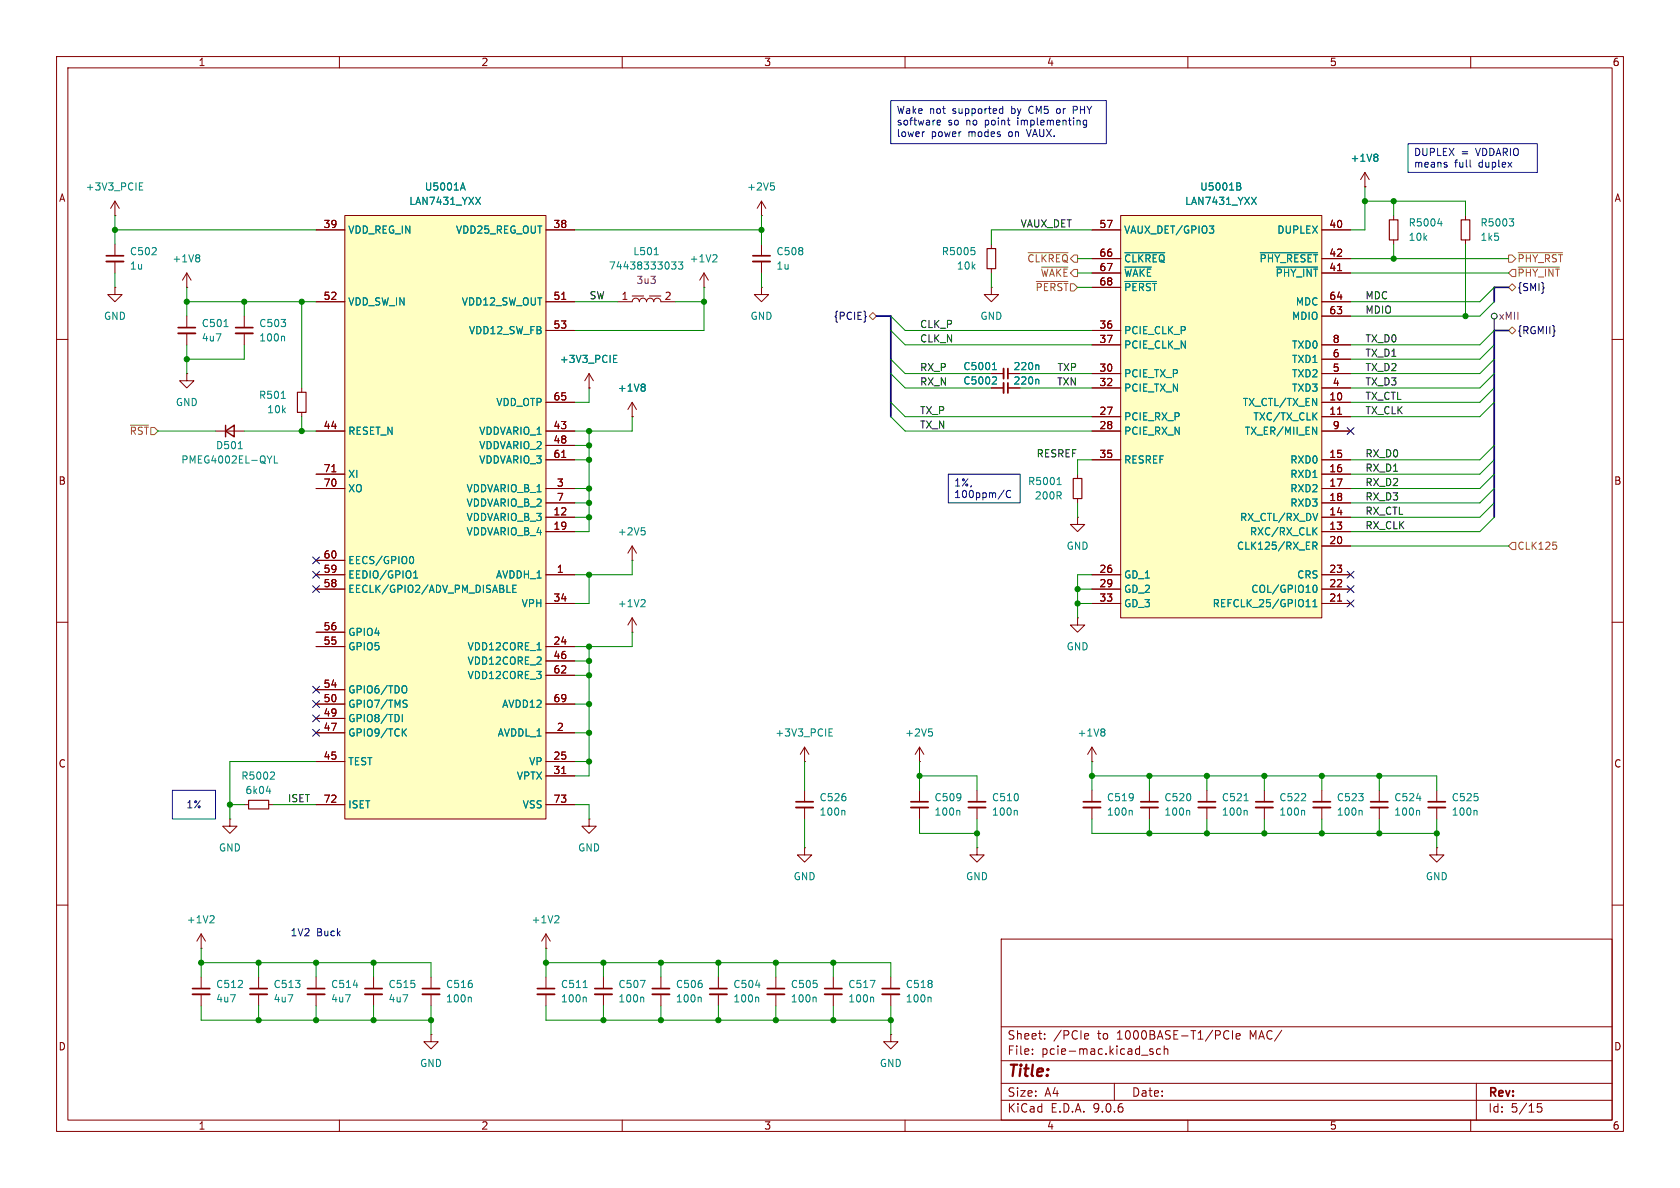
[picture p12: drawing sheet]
<svg xmlns="http://www.w3.org/2000/svg" width="297mm" height="210mm" viewBox="0 0 297 210" stroke-linecap="round" stroke-linejoin="round" font-family="sans-serif">
<path d="M0 0h297v210h-297z" fill="#fff" stroke="#fff" stroke-width=".18"/>
<g fill="none" stroke="#840000" stroke-width=".18">
<path d="M10 10h277v190h-277zM12 12h273v186h-273zM60 10v2M110 10v2M160 10v2M210 10v2M260 10v2M20.3 43.2v2M20.3 46.2v2.1M33 50.8h.1M33 48.3l-.7 1.2M33 48.3l.8 1.2"/>
<path d="M33 48.3v2.5M10 60h2M285 60h2M190.5 91.4v1.3h1.3l-1.3 1.3-1.3-1.3h1.3M190.5 91.4h.1M10 110h2M285 110h2M142.2 134.6h.1M142.2 132.1l-.7 1.3M142.2 132.1l.8 1.3M142.2 132.1v2.5M162.6 134.6h.1"/>
<path d="M162.6 132.1v2.5M162.6 139.7v2M162.6 132.1l-.8 1.3M162.6 132.1l.7 1.3M162.6 142.7v2.1M172.7 149.9v1.2h1.3l-1.3 1.3-1.3-1.3h1.3M172.7 149.9h.1M10 160h2M35.6 167.6h.1M35.6 165.1l-.8 1.3M35.6 165.1l.7 1.3M35.6 165.1v2.5"/>
<path d="M76.2 172.7v2.1M76.2 175.8v2M96.5 172.7v2.1M96.5 175.8v2M106.7 172.7v2.1M106.7 175.8v2M147.3 172.7v2.1M147.3 175.8v2M177 166h108v32h-108zM285 160h2M60 198v2M110 198v2"/>
<path d="M160 198v2M177 194.5h108M177 191.5h108M177 187.5h108M177 181.5h108M182.5 186.3v.1M182.5 185.5v.1M184.7 183.6v.1M184.7 182.8v.1M192 182.7l.4 .1 .1 .3-.8 .1M192.4 183.6l-.4 .1M197 191.5v3"/>
<path d="M203.8 185.5l-.3-.1-.3 .2 .1 .2 .5 .2v.3h-.6M205.2 185.5l-.5-.1-.2 .3v.4l.1 .2h.6M205.8 185.5l.2-.1 .4 .1 .1 .9M205.8 184.9v1.5M210 198v2M216.8 182.2l.4 .1M217.2 183.6l-.4 .1M217.9 182.2v1.5M218.5 183.2l.7-.1v-.3l-.5-.1-.2 .2 .1 .7h.6M260 198v2M261 191.5v6.5M272.5 195.1h-.7l-.1 .7 .3-.1h.5l.1 .3-.1 .5-.2 .1-.6-.1"/>
</g>
<path d="M18.8 45.2h3M161 141.7h3.1M74.7 174.8h3M95 174.8h3M105.2 174.8h3M145.8 174.8h3" fill="none" stroke="#840000" stroke-width=".3"/>
<path d="M18.8 46.2h3M161 142.7h3.1M74.7 175.8h3M95 175.8h3M105.2 175.8h3M145.8 175.8h3" fill="none" stroke="#840000" stroke-width=".33"/>
<g fill="none" stroke="#008484" stroke-width=".18">
<path d="M35.1 45l.2 .3-.2 .3 .2 .2v.3l-.2 .2M146.6 129.5h.4M146.6 130.1h.6M146.6 128.8h.6M164.2 128.8h.6M164.6 129.3l.3 .3v.3l-.3 .2M169.5 143.2l.2 .2v.7M37.6 161.9l.3 .2-.1 .3-.7 .7h.8M83.1 176.3l.2 .2v.6M103.1 174.6h.7M103.5 176.3l.1 .2v.6M113.2 173.3h.8l-.5 1.3"/>
<path d="M113.6 176.3l.2 .2v.6M153.8 173.3h.9l-.6 1.3M154.3 176.3l.1 .2v.6"/>
</g>
<path d="M61 38.1h35.5v106.7h-35.5z" fill="#ffffc2"/>
<g fill="none" stroke="#840000" stroke-width=".18">
<path d="M61 38.1h35.5v106.7h-35.5zM241.3 33h.1M241.3 30.5l-.8 1.3M241.3 30.5l.8 1.3M241.3 30.5v2.5M55.9 40.6h5.1M55.9 53.3h5.1M96.5 40.6h5.1M96.5 53.3h5.1M96.5 58.4h5.1M99.3 52.9h.7M109.2 53.3h2.6a.64 .64 0 0 1 .6-.6 .64 .64 0 0 1 .6 .6 .64 .64 0 0 1 .7-.6 .64 .64 0 0 1 .6 .6 .64 .64 0 0 1 .6-.6 .64 .64 0 0 1 .7 .6 .64 .64 0 0 1 .6-.6 .64 .64 0 0 1 .6 .6h2.6"/>
<path d="M111.8 52.3h2M114.8 52.3h2M124.5 50.8h.1M124.5 48.3l-.8 1.2M124.5 48.3l.7 1.2M124.5 48.3v2.5M134.6 50.8v1.3h1.3l-1.3 1.2-1.3-1.2h1.3M134.6 50.8h.1M134.6 43.2v2M134.6 46.2v2.1M175.3 43.2v.7M175.3 47.5v.8"/>
<path d="M55.9 76.2h5.1M96.5 76.2h5.1M96.5 71.1h5.1M96.5 78.7h5.1M55.9 83.8h5.1M55.9 86.4h5.1M55.9 99.1h5.1M58.7 83.4h.7M96.5 86.4h5.1M96.5 81.3h5.1M96.5 88.9h5.1M96.5 91.4h5.1"/>
<path d="M96.5 94h5.1M99.3 80.9h.7M111.8 99.1h.1M111.8 96.5l-.8 1.3M111.8 96.5l.7 1.3M111.8 96.5v2.6M190.5 83.8v.8M190.5 88.1v.8M55.9 101.6h5.1M55.9 104.1h5.1M55.9 111.8h5.1M55.9 114.3h5.1"/>
<path d="M96.5 101.6h5.1M96.5 114.3h5.1M96.5 106.7h5.1M96.5 116.8h5.1M96.5 119.4h5.1M111.8 111.8h.1M111.8 109.2v2.6M111.8 109.2l-.8 1.3M111.8 109.2l.7 1.3M190.5 109.2v1.3h1.3l-1.3 1.3-1.3-1.3h1.3M190.5 109.2h.1M55.9 121.9h5.1"/>
<path d="M55.9 124.5h5.1M55.9 127h5.1M55.9 129.5h5.1M55.9 134.6h5.1M96.5 124.5h5.1M96.5 129.5h5.1M96.5 134.6h5.1M96.5 137.2h5.1M99.3 136.7h.7M172.7 139.7v2M193 139.7v2M40.6 144.8v1.3h-1.2l1.2 1.2 1.3-1.2h-1.3"/>
<path d="M40.6 144.8h.1M55.9 142.2h5.1M96.5 142.2h5.1M104.1 144.8v1.3h-1.2l1.2 1.2 1.3-1.2h-1.3M104.1 144.8h.1M142.2 149.9v1.2h1.3l-1.3 1.3-1.2-1.3h1.2M142.2 149.9h.1M172.7 142.7v2.1M193 142.7v2.1M35.6 172.7v2.1M35.6 175.8v2M45.7 172.7v2.1"/>
<path d="M45.7 175.8v2M55.9 172.7v2.1M55.9 175.8v2M96.5 167.6h.1M96.5 165.1l-.7 1.3M96.5 165.1l.8 1.3M96.5 165.1v2.5M116.8 172.7v2.1M116.8 175.8v2M127 172.7v2.1M127 175.8v2M76.2 182.9v1.3h1.3l-1.3 1.2-1.3-1.2h1.3"/>
<path d="M76.2 182.9h.1"/>
</g>
<g fill="none" stroke="#008484" stroke-width=".18">
<path d="M81.5 33.2h.6M81.8 32.3l.4 1.3M84.1 34.9l.8 1.2M84.9 34.9l-.8 1.2M243.4 27.2l.2 .3-.2 .3 .2 .2v.3l-.2 .2M115.7 45h.7M118.7 46.3h.8l-.4 .5 .3 .1 .1 .4-.2 .3h-.4M119.9 46.3h.8l-.4 .5 .3 .1v.5l-.1 .2-.6-.2M126.5 45l.3 .3-.1 .3-.7 .7h.8M171.7 43.8h.6M172.1 44.2l.3 .3v.3l-.3 .2M72.7 98.4a.68 .68 0 0 1 .4 .6 .68 .68 0 0 1-.4 .6"/>
<path d="M113.4 93.3h.6M113.8 93.8l.3 .2v.3l-.3 .3M186.9 85.7h.7M187 84.7l.2-.3v1.3M73.1 102.2h.7M73.1 101.3l.4-.4v1.3M89.6 104.7h.6M90.7 104.1h.4M91.3 103.4h-.6v1.3h.6M94.9 114.9h.8M113.8 106l.3 .2-.1 .3-.7 .8h.8M71.1 126.3v1.3"/>
<path d="M71.3 129.4l.5 .7M71.5 124.4l.3 .1 .2 .3-.3 .2h-.3M71.5 123.8h.5M71.6 121.2l.1 .1a.81 .81 0 0 1-.1 1.2M71.8 128.8l-.7 .8M179.7 143.2l.1 .2v.7M200 143.2l.2 .2v.7M62.5 174.2h.7M98.6 161.9l.2 .2v.3l-.8 .7h.8M123.8 176.3l.2 .2v.6M133.6 174.2h.8M133.9 176.3l.2 .2v.6"/>
</g>
<path d="M133.1 45.2h3M171.2 141.7h3M191.5 141.7h3.1M34 174.8h3.1M44.2 174.8h3M54.4 174.8h3M115.3 174.8h3.1M125.5 174.8h3" fill="none" stroke="#840000" stroke-width=".3"/>
<path d="M133.1 46.2h3M171.2 142.7h3M191.5 142.7h3.1M34 175.8h3.1M44.2 175.8h3M54.4 175.8h3M115.3 175.8h3.1M125.5 175.8h3" fill="none" stroke="#840000" stroke-width=".33"/>
<path d="M174.5 43.9h1.5v3.6h-1.5zM189.7 84.6h1.6v3.5h-1.6z" fill="none" stroke="#840000" stroke-width=".2"/>
<path d="M198.1 38.1h35.6v71.1h-35.6z" fill="#ffffc2"/>
<g fill="none" stroke="#840000" stroke-width=".18">
<path d="M20.3 38.1h.1M20.3 35.6l-.7 1.2M20.3 35.6l.8 1.2M20.3 35.6v2.5M134.6 38.1h.1M134.6 35.6l-.7 1.2M134.6 35.6l.8 1.2M134.6 35.6v2.5M198.1 38.1h35.6v71.1h-35.6zM241.3 33h.1M246.4 38.1v.8M259.1 38.1v.8"/>
<path d="M20.3 50.8v1.3h-1.3l1.3 1.2 1.3-1.2h-1.3M20.3 50.8h.1M33 55.9v2M33 58.9v2.1M43.2 55.9v2M43.2 58.9v2.1M55.9 40.6h5.1M55.9 53.3h5.1M96.5 40.6h5.1M96.5 58.4h5.1M96.5 53.3h5.1M99.3 52.9h.7"/>
<path d="M175.3 50.8v1.3h1.2l-1.2 1.2-1.3-1.2h1.3M175.3 50.8h.1M193 40.6h5.1M193 45.7h5.1M193 48.3h5.1M193 50.8h5.1M193 58.4h5.1M233.7 40.6h5.1M233.7 45.7h5.1M233.7 48.3h5.1M233.7 53.3h5.1M233.7 55.9h5.1"/>
<path d="M236.5 47.8h.7M246.4 42.4v.8M259.1 42.4v.8M33 66v1.3h-1.3l1.3 1.3 1.3-1.3h-1.3M33 66h.1M38.1 76.2h5.1M53.3 68.6v.7M53.3 72.9v.8M55.9 76.2h5.1M96.5 76.2h5.1M96.5 71.1h5.1M96.5 78.7h5.1"/>
<path d="M104.1 68.6h.1M104.1 66l-.7 1.3M104.1 66l.8 1.3M104.1 66v2.6M111.8 73.7h.1M111.8 71.1l-.8 1.3M111.8 71.1l.7 1.3M111.8 71.1v2.6M175.3 66h2.1M175.3 68.6h2.1M178.2 66h2.1M178.2 68.6h2.1"/>
<path d="M193 61h5.1M193 66h5.1M193 68.6h5.1M193 73.7h5.1M193 76.2h5.1M233.7 61h5.1M233.7 66h5.1M233.7 68.6h5.1M233.7 73.7h5.1M233.7 76.2h5.1M233.7 63.5h5.1M233.7 71.1h5.1"/>
<path d="M236.5 73.2h.7M55.9 83.8h5.1M55.9 86.4h5.1M55.9 99.1h5.1M58.7 83.4h.7M96.5 81.3h5.1M96.5 86.4h5.1M96.5 88.9h5.1M96.5 91.4h5.1M96.5 94h5.1M99.3 80.9h.7M193 81.3h5.1"/>
<path d="M233.7 81.3h5.1M233.7 83.8h5.1M233.7 86.4h5.1M233.7 88.9h5.1M233.7 91.4h5.1M233.7 94h5.1M233.7 96.5h5.1M55.9 101.6h5.1M55.9 104.1h5.1M55.9 111.8h5.1M55.9 114.3h5.1M96.5 101.6h5.1"/>
<path d="M96.5 106.7h5.1M96.5 114.3h5.1M96.5 116.8h5.1M96.5 119.4h5.1M193 101.6h5.1M193 104.1h5.1M193 106.7h5.1M233.7 101.6h5.1M233.7 104.1h5.1M233.7 106.7h5.1M236.5 106.3h.7M55.9 121.9h5.1"/>
<path d="M55.9 124.5h5.1M55.9 127h5.1M55.9 129.5h5.1M55.9 134.6h5.1M96.5 124.5h5.1M96.5 129.5h5.1M96.5 134.6h5.1M96.5 137.2h5.1M99.3 136.7h.7M142.2 139.7v2M193 134.6h.1M193 132.1l-.7 1.3"/>
<path d="M193 132.1l.8 1.3M193 132.1v2.5M203.2 139.7v2M213.4 139.7v2M223.5 139.7v2M233.7 139.7v2M243.8 139.7v2M254 139.7v2M43.2 142.2h.7M47.5 142.2h.8M55.9 142.2h5.1M96.5 142.2h5.1"/>
<path d="M142.2 142.7v2.1M203.2 142.7v2.1M213.4 142.7v2.1M223.5 142.7v2.1M233.7 142.7v2.1M243.8 142.7v2.1M254 149.9v1.2h1.3l-1.3 1.3-1.3-1.3h1.3M254 149.9h.1M254 142.7v2.1M66 172.7v2.1M66 175.8v2M137.2 172.7v2.1"/>
<path d="M137.2 175.8v2M157.5 172.7v2.1M157.5 175.8v2M157.5 182.9v1.3h1.2l-1.2 1.2-1.3-1.2h1.3M157.5 182.9h.1"/>
</g>
<g fill="none" stroke="#008484" stroke-width=".18">
<path d="M24.6 33.6h.6M24.6 32.3h.6M24.6 32.9h.5M81.5 33.2h.6M81.8 32.3l.4 1.3M84.1 34.9l.8 1.2M84.9 34.9l-.8 1.2M136.3 32.3h.6M136.7 32.8l.2 .3v.3l-.2 .2M213.8 39.9h.8l-.5 .5M218.7 32.3l.6 .2v.2l-.2 .2M218.7 32.9h.4"/>
<path d="M219.1 32.9l.3 .3-.1 .3-.6 .1M221.3 34.9l.8 1.2M222.1 34.9l-.8 1.2M243.4 27.2l.2 .3-.2 .3 .2 .2v.3l-.2 .2M254.2 39.5h.8M254.8 39.1v.8M266.8 38.7h.8l-.4 .5M267.4 39.2l.2 .2v.3l-.2 .2M39.6 57.7h.7M50.1 59.4l.2 .2v.7M198.9 44.7h7M198.9 47.2h4.7"/>
<path d="M198.9 49.8h5.6M214.3 40.4l.3 .3v.3l-.3 .2M222.8 44.7h10.1M225.6 47.2h7.3M42.1 79.3h.7M49.7 70.4h.7M108.5 63.4h.4M108.5 64.1h.6M108.5 62.8h.6M113.8 67.9l.3 .2-.3 .3 .3 .3v.2l-.3 .3M175.5 65.3h.7M175.6 64.4l.2-.3v1.2"/>
<path d="M175.9 66.6l.3 .3-.1 .3-.7 .7h.8M183.5 64.5l.2 .2v.6M183.5 67l.2 .2v.7M232 75.5l.8 1.3v-1.3M232.3 73.5l.5 .7M232.8 73l-.7 .7M48.1 80.6l-.4 .7M48.5 80.6v1.3h.6M72.7 98.4a.68 .68 0 0 1 .4 .6 .68 .68 0 0 1-.4 .6M232.1 96.5l.6-.1 .1-.1v-.3l-.7-.2v1.3M232.3 93.8l.5 .8M232.4 96.5l.4 .6"/>
<path d="M232.8 93.3l-.7 .7M233 90.7l-.5 1.3M73.1 102.2h.7M73.1 101.3l.4-.4v1.3M89.6 104.7h.6M90.7 104.1h.4M91.3 103.4h-.6v1.3h.6M94.9 114.9h.8M230.9 107.3h.7M232.1 107.3h.7M232.1 106.4l.4-.4v1.3M232.2 103.7l.2-.3a.68 .68 0 0 1 .4 .7 .68 .68 0 0 1-.4 .6l-.2-.2"/>
<path d="M47.1 139.9h.8M48.3 136.5l.2 .2v.3l-.8 .7h.8M71.1 126.3v1.3M71.3 129.4l.5 .7M71.5 124.4l.3 .1 .2 .3-.3 .2h-.3M71.5 123.8h.5M71.6 121.2l.1 .1a.81 .81 0 0 1-.1 1.2M71.8 128.8l-.7 .8M195.1 128.8l.2 .3-.2 .3 .2 .2v.3l-.2 .2M149.2 143.2l.2 .2v.7M210.1 143.2l.2 .2v.7M219.9 141.6h.8"/>
<path d="M220.3 143.2l.2 .2v.7M230.5 143.2l.1 .2v.7M240.6 143.2l.2 .2v.7M250.4 141.1h.8M250.8 143.2l.2 .2v.7M260.9 143.2l.2 .2v.7M144.1 176.3l.2 .2v.6M164.4 176.3l.2 .2v.6"/>
</g>
<path d="M245.6 38.9h1.5v3.5h-1.5zM258.3 38.9h1.5v3.5h-1.5zM52.6 69.3h1.5v3.6h-1.5zM43.9 141.5h3.6v1.5h-3.6z" fill="none" stroke="#840000" stroke-width=".2"/>
<g fill="none" stroke="#840000" stroke-width=".3">
<path d="M31.5 57.9h3M41.7 57.9h3M178.2 65.2v1.7M178.2 67.7v1.8M140.7 141.7h3.1M201.7 141.7h3M211.8 141.7h3.1M222 141.7h3M232.2 141.7h3M242.3 141.7h3.1M252.5 141.7h3M64.5 174.8h3.1"/>
<path d="M135.6 174.8h3.1M156 174.8h3"/>
</g>
<g fill="none" stroke="#840000" stroke-width=".33">
<path d="M31.5 58.9h3M41.7 58.9h3M177.4 65.2v1.7M177.4 67.7v1.8M140.7 142.7h3.1M201.7 142.7h3M211.8 142.7h3.1M222 142.7h3M232.2 142.7h3M242.3 142.7h3.1M252.5 142.7h3M64.5 175.8h3.1"/>
<path d="M135.6 175.8h3.1M156 175.8h3"/>
</g>
<path d="M39.9 76.2l1.5-1v2zM39.9 75.2v2" fill="none" stroke="#840000" stroke-width=".25"/>
<g fill="none" stroke="#000" stroke-width=".18">
<path d="M264.2 56.4v2"/>
<circle cx="264.2" cy="55.9" r=".51"/>
</g>
<g fill="none" stroke="#848400" stroke-width=".18">
<path d="M153.7 55.9l.6-.7 .6 .7-.6 .6zM181.7 44.7h7.1M183.2 49.8h5.6M184.1 47.2h4.7M266.7 58.4l.6-.6 .7 .6-.7 .7zM266.7 50.8l.6-.6 .7 .6-.7 .6zM266.7 45.1h.6l.7 .6-.7 .7h-.6zM267.3 47.6h.7v1.3h-.7l-.6-.6zM268.4 47.2h7.3M268.4 44.7h7.8M23.1 75.2h3.2M267.3 95.9h.7v1.3h-.7l-.6-.7z"/>
<path d="M274.6 95.8h.6M275.1 96.4l.1 .2-.1 .4"/>
</g>
<path d="M154.9 55.9h2.6v17.8M266.7 58.4h-2.5v33M266.7 50.8h-2.5v2.5" fill="none" stroke="#000084" stroke-width=".3"/>
<g fill="none" stroke="#008400" stroke-width=".18">
<path d="M20.3 38.1v5.1M134.6 38.1v5.1M241.3 33v7.6h-2.5M241.3 35.6h17.8v2.5M246.4 35.6v2.5M20.3 40.6h35.6M20.3 48.3v2.5M33 53.3h22.9M33 50.8v5.1M43.2 53.3v2.6M53.3 53.3v15.3M101.6 53.3h7.6"/>
<path d="M101.6 40.6h33M119.4 53.3h5.1M124.5 50.8v7.6h-22.9M134.6 48.3v2.5M157.5 55.9l2.5 2.5h33M157.5 58.4l2.5 2.6h33M175.3 48.3v2.5M190.5 45.7h2.5M190.5 48.3h2.5M190.5 50.8h2.5M193 40.6h-17.7v2.6M238.8 45.7h27.9"/>
<path d="M238.8 48.3h27.9M246.4 43.2v2.5M259.1 43.2v12.7M264.2 50.8l-2.6 2.5h-22.8M264.2 58.4l-2.6 2.6h-22.8M264.2 53.3l-2.6 2.6h-22.8M27.9 76.2h10.2M33 61v5M43.2 76.2h12.7M43.2 61v2.5h-10.2M53.3 73.7v2.5M101.6 78.7h2.5"/>
<path d="M104.1 68.6v2.5h-2.5M104.1 76.2v17.8h-2.5M111.8 73.7v2.5h-10.2M157.5 73.7l2.5 2.5h33M157.5 66l2.5 2.6h15.3M157.5 63.5l2.5 2.5h15.3M157.5 71.1l2.5 2.6h33M180.3 68.6h12.7M180.3 66h12.7M264.2 61l-2.6 2.5h-22.8M264.2 66l-2.6 2.6h-22.8M264.2 63.5l-2.6 2.5h-22.8"/>
<path d="M264.2 71.1l-2.6 2.6h-22.8M264.2 78.7l-2.6 2.6h-22.8M264.2 68.6l-2.6 2.5h-22.8M101.6 91.4h2.5M101.6 88.9h2.5M101.6 81.3h2.5M101.6 86.4h2.5M111.8 99.1v2.5h-10.2M190.5 88.9v2.5M193 81.3h-2.5v2.5M238.8 96.5h27.9M264.2 91.4l-2.6 2.6h-22.8"/>
<path d="M264.2 88.9l-2.6 2.5h-22.8M264.2 86.4l-2.6 2.5h-22.8M264.2 83.8l-2.6 2.6h-22.8M264.2 81.3l-2.6 2.5h-22.8M101.6 119.4h2.5M101.6 116.8h2.5M104.1 101.6v5.1h-2.5M104.1 114.3v22.9h-2.5M111.8 111.8v2.5h-10.2M190.5 106.7h2.5M190.5 104.1h2.5M193 101.6h-2.5v7.6"/>
<path d="M55.9 134.6h-15.3v10.2M101.6 134.6h2.5M101.6 124.5h2.5M101.6 129.5h2.5M142.2 134.6v5.1M162.6 137.2h10.1v2.5M162.6 134.6v5.1M193 137.2h61v2.5M193 134.6v5.1M203.2 137.2v2.5M213.4 137.2v2.5M223.5 137.2v2.5"/>
<path d="M233.7 137.2v2.5M243.8 137.2v2.5M40.6 142.2h2.6M48.3 142.2h7.6M101.6 142.2h2.5v2.6M142.2 144.8v5.1M162.6 144.8v2.5h10.1M172.7 144.8v5.1M193 144.8v2.5h61M203.2 144.8v2.5M213.4 144.8v2.5M223.5 144.8v2.5"/>
<path d="M233.7 144.8v2.5M243.8 144.8v2.5M254 144.8v5.1M35.6 170.2h40.6v2.5M35.6 177.8v2.5h40.6M35.6 167.6v5.1M45.7 170.2v2.5M45.7 177.8v2.5M55.9 170.2v2.5M55.9 177.8v2.5M66 170.2v2.5M66 177.8v2.5"/>
<path d="M76.2 177.8v5.1M96.5 170.2h61v2.5M96.5 177.8v2.5h61M96.5 167.6v5.1M106.7 170.2v2.5M106.7 177.8v2.5M116.8 170.2v2.5M116.8 177.8v2.5M127 170.2v2.5M127 177.8v2.5M137.2 170.2v2.5M137.2 177.8v2.5"/>
<path d="M147.3 170.2v2.5M147.3 177.8v2.5M157.5 177.8v5.1"/>
</g>
<g fill="none" stroke="#000084" stroke-width=".18">
<path d="M238.2 75.6l1.2 1.2M239.4 75.6l-1.2 1.2M55.3 98.5l1.2 1.2M56.5 98.5l-1.2 1.2M55.3 101l1.2 1.2M55.3 103.5l1.2 1.2M56.5 101l-1.2 1.2M56.5 103.5l-1.2 1.2M238.2 103.5l1.2 1.2M238.2 101l1.2 1.2M238.2 106.1l1.2 1.2M239.4 103.5l-1.2 1.2"/>
<path d="M239.4 101l-1.2 1.2M239.4 106.1l-1.2 1.2M55.3 126.4l1.2 1.2M55.3 123.9l1.2 1.2M55.3 128.9l1.2 1.2M55.3 121.3l1.2 1.2M56.5 126.4l-1.2 1.2M56.5 123.9l-1.2 1.2M56.5 128.9l-1.2 1.2M56.5 121.3l-1.2 1.2"/>
</g>
<g fill="none" stroke="#0000c2" stroke-width=".18">
<path d="M157.5 17.8h38.1v7.6h-38.1zM176.8 20h.5M176.8 19.3h.5M177.3 18.8v1.3M186.9 19.3l-.1 .2 .1 .5M189.7 19.5h.5M190.2 18.8h-.5v1.3M163.4 23.3l-.2 .1M165.7 21.7l.6-.1-.1-.3h-.3l-.2 .1v.6h.5M181.5 22.9l.4 1.2M192.1 21.3h-.4l-.2 .2 .1 .5h.5M192.1 21.3v1l-.2 .2h-.3"/>
<path d="M248.9 25.4h22.9v5.1h-22.9zM255.7 29.1l.1 .2-.1 .2M255.7 28.7l.1 .1M259.9 29.4l.2 .1M167.6 83.8h12.7v5.1h-12.7zM177.5 86.6l-1.1 1.7M178.7 86.8a.6 .6 0 0 0-.9 .4 .6 .6 0 0 0 .6 .8l.3-.2M30.5 139.7h7.6v5.1h-7.6z"/>
</g>
<g fill="#008400" stroke="#008400" stroke-width=".18">
<circle cx="104.1" cy="124.5" r=".46"/>
<circle cx="104.1" cy="134.6" r=".46"/>
<circle cx="104.1" cy="129.5" r=".46"/>
<circle cx="104.1" cy="119.4" r=".46"/>
<circle cx="104.1" cy="116.8" r=".46"/>
<circle cx="106.7" cy="170.2" r=".46"/>
<circle cx="96.5" cy="170.2" r=".46"/>
<circle cx="104.1" cy="76.2" r=".46"/>
<circle cx="104.1" cy="81.3" r=".46"/>
<circle cx="104.1" cy="86.4" r=".46"/>
<circle cx="53.3" cy="53.3" r=".46"/>
<circle cx="43.2" cy="53.3" r=".46"/>
<circle cx="33" cy="63.5" r=".46"/>
<circle cx="33" cy="53.3" r=".46"/>
<circle cx="20.3" cy="40.6" r=".46"/>
<circle cx="53.3" cy="76.2" r=".46"/>
<circle cx="45.7" cy="170.2" r=".46"/>
<circle cx="55.9" cy="170.2" r=".46"/>
<circle cx="66" cy="180.3" r=".46"/>
<circle cx="55.9" cy="180.3" r=".46"/>
<circle cx="40.6" cy="142.2" r=".46"/>
<circle cx="45.7" cy="180.3" r=".46"/>
<circle cx="66" cy="170.2" r=".46"/>
<circle cx="35.6" cy="170.2" r=".46"/>
<circle cx="76.2" cy="180.3" r=".46"/>
<circle cx="104.1" cy="114.3" r=".46"/>
<circle cx="104.1" cy="101.6" r=".46"/>
<circle cx="104.1" cy="91.4" r=".46"/>
<circle cx="104.1" cy="88.9" r=".46"/>
<circle cx="124.5" cy="53.3" r=".46"/>
<circle cx="104.1" cy="78.7" r=".46"/>
<circle cx="134.6" cy="40.6" r=".46"/>
<circle cx="147.3" cy="170.2" r=".46"/>
<circle cx="127" cy="180.3" r=".46"/>
<circle cx="137.2" cy="180.3" r=".46"/>
<circle cx="116.8" cy="170.2" r=".46"/>
<circle cx="106.7" cy="180.3" r=".46"/>
<circle cx="116.8" cy="180.3" r=".46"/>
<circle cx="157.5" cy="180.3" r=".46"/>
<circle cx="147.3" cy="180.3" r=".46"/>
<circle cx="137.2" cy="170.2" r=".46"/>
<circle cx="127" cy="170.2" r=".46"/>
<circle cx="246.4" cy="45.7" r=".46"/>
<circle cx="241.3" cy="35.6" r=".46"/>
<circle cx="172.7" cy="147.3" r=".46"/>
<circle cx="233.7" cy="137.2" r=".46"/>
<circle cx="243.8" cy="137.2" r=".46"/>
<circle cx="190.5" cy="104.1" r=".46"/>
<circle cx="162.6" cy="137.2" r=".46"/>
<circle cx="190.5" cy="106.7" r=".46"/>
<circle cx="246.4" cy="35.6" r=".46"/>
<circle cx="259.1" cy="55.9" r=".46"/>
<circle cx="223.5" cy="137.2" r=".46"/>
<circle cx="223.5" cy="147.3" r=".46"/>
<circle cx="213.4" cy="137.2" r=".46"/>
<circle cx="203.2" cy="147.3" r=".46"/>
<circle cx="213.4" cy="147.3" r=".46"/>
<circle cx="203.2" cy="137.2" r=".46"/>
<circle cx="193" cy="137.2" r=".46"/>
<circle cx="254" cy="147.3" r=".46"/>
<circle cx="243.8" cy="147.3" r=".46"/>
<circle cx="233.7" cy="147.3" r=".46"/>
</g>
<text font-size="2.8" fill="#840000" x="178" y="190.9">Title:</text>
<g font-size="2.1" fill="#840000">
<text x="178" y="184">Sheet:</text>
<text x="186.2" y="184">/PCIe</text>
<text x="194.1" y="184">to</text>
<text x="197.6" y="184">1000BASE-T1/PCIe</text>
<text x="221.2" y="184">MAC/</text>
<text x="178" y="186.7">File:</text>
<text x="184.1" y="186.7">pcie-mac.kicad_sch</text>
<text x="178" y="196.9">KiCad</text>
<text x="178" y="194.1">Size:</text>
<text x="184.7" y="194.1">A4</text>
<text x="185.7" y="196.9">E.D.A.</text>
<text x="193.3" y="196.9">9.0.6</text>
<text x="200" y="194.1">Date:</text>
<text x="263" y="194.3">Rev:</text>
<text x="263" y="196.9">Id:</text>
<text x="267.1" y="196.9">5/15</text>
</g>
<g font-size="1.8" fill="#840000">
<text x="35" y="11.9">1</text>
<text x="85" y="11.9">2</text>
<text x="135" y="11.9">3</text>
<text x="185" y="11.9">4</text>
<text x="235" y="11.9">5</text>
<text x="285" y="11.9">6</text>
<text x="10.3" y="35.9">A</text>
<text x="285.3" y="35.9">A</text>
<text x="57.1" y="40.4">39</text>
<text x="97.7" y="40.4">38</text>
<text x="194.3" y="40.4">57</text>
<text x="234.9" y="40.4">40</text>
<text x="194.3" y="45.5">66</text>
<text x="234.9" y="45.5">42</text>
<text x="57.1" y="53.1">52</text>
<text x="97.7" y="53.1">51</text>
<text x="109.8" y="53.1">1</text>
<text x="117.4" y="53.1">2</text>
<text x="194.3" y="48">67</text>
<text x="194.3" y="50.5">68</text>
<text x="234.9" y="48">41</text>
<text x="234.9" y="53.1">64</text>
<text x="97.7" y="58.2">53</text>
<text x="194.3" y="58.2">36</text>
<text x="234.9" y="55.6">63</text>
<text x="194.3" y="60.7">37</text>
<text x="194.3" y="65.8">30</text>
<text x="235.5" y="60.7">8</text>
<text x="235.5" y="63.2">6</text>
<text x="235.5" y="65.8">5</text>
<text x="97.7" y="70.9">65</text>
<text x="194.3" y="68.3">32</text>
<text x="234.9" y="70.9">10</text>
<text x="235.5" y="68.3">4</text>
<text x="57.1" y="75.9">44</text>
<text x="97.7" y="75.9">43</text>
<text x="194.3" y="73.4">27</text>
<text x="194.3" y="75.9">28</text>
<text x="234.9" y="73.4">11</text>
<text x="235.5" y="75.9">9</text>
<text x="57.1" y="83.6">71</text>
<text x="97.7" y="78.5">48</text>
<text x="97.7" y="81">61</text>
<text x="194.3" y="81">35</text>
<text x="234.9" y="81">15</text>
<text x="234.9" y="83.6">16</text>
<text x="10.3" y="85.9">B</text>
<text x="57.1" y="86.1">70</text>
<text x="98.4" y="86.1">3</text>
<text x="98.4" y="88.6">7</text>
<text x="234.9" y="86.1">17</text>
<text x="234.9" y="88.6">18</text>
<text x="285.3" y="85.9">B</text>
<text x="97.7" y="91.2">12</text>
<text x="97.7" y="93.7">19</text>
<text x="234.9" y="91.2">14</text>
<text x="234.9" y="93.7">13</text>
<text x="57.1" y="98.8">60</text>
<text x="57.1" y="101.3">59</text>
<text x="98.4" y="101.3">1</text>
<text x="194.3" y="101.3">26</text>
<text x="234.9" y="96.3">20</text>
<text x="234.9" y="101.3">23</text>
<text x="57.1" y="103.9">58</text>
<text x="97.7" y="106.4">34</text>
<text x="194.3" y="103.9">29</text>
<text x="194.3" y="106.4">33</text>
<text x="234.9" y="103.9">22</text>
<text x="234.9" y="106.4">21</text>
<text x="57.1" y="111.5">56</text>
<text x="57.1" y="114">55</text>
<text x="97.7" y="114">24</text>
<text x="97.7" y="116.6">46</text>
<text x="97.7" y="119.1">62</text>
<text x="57.1" y="121.7">54</text>
<text x="57.1" y="124.2">50</text>
<text x="97.7" y="124.2">69</text>
<text x="57.1" y="126.7">49</text>
<text x="57.1" y="129.3">47</text>
<text x="98.4" y="129.3">2</text>
<text x="10.3" y="135.9">C</text>
<text x="57.1" y="134.4">45</text>
<text x="97.7" y="134.4">25</text>
<text x="97.7" y="136.9">31</text>
<text x="285.3" y="135.9">C</text>
<text x="57.1" y="142">72</text>
<text x="97.7" y="142">73</text>
<text x="10.3" y="185.9">D</text>
<text x="285.3" y="185.9">D</text>
<text x="35" y="199.9">1</text>
<text x="85" y="199.9">2</text>
<text x="135" y="199.9">3</text>
<text x="185" y="199.9">4</text>
<text x="235" y="199.9">5</text>
<text x="285" y="199.9">6</text>
</g>
<g font-size="1.8" fill="#0000c2">
<text x="158.4" y="20.5">Wake</text>
<text x="158.4" y="22.5">software</text>
<text x="164.3" y="20.5">not</text>
<text x="167.6" y="22.5">so</text>
<text x="168.5" y="20.5">supported</text>
<text x="170.9" y="22.5">no</text>
<text x="174.4" y="22.5">point</text>
<text x="179.1" y="20.5">by</text>
<text x="180.4" y="22.5">implementing</text>
<text x="182.3" y="20.5">CM5</text>
<text x="187.4" y="20.5">or</text>
<text x="190.6" y="20.5">PHY</text>
<text x="158.4" y="24.5">lower</text>
<text x="164.6" y="24.5">power</text>
<text x="171.3" y="24.5">modes</text>
<text x="178.6" y="24.5">on</text>
<text x="182" y="24.5">VAUX.</text>
<text x="249.9" y="27.8">DUPLEX</text>
<text x="249.9" y="29.8">means</text>
<text x="257.2" y="29.8">full</text>
<text x="258.3" y="27.8">=</text>
<text x="261" y="27.8">VDDARIO</text>
<text x="261.5" y="29.8">duplex</text>
<text x="168.6" y="86.2">1%,</text>
<text x="168.6" y="88.2">100ppm/C</text>
<text x="32.9" y="143.1">1%</text>
<text x="51.3" y="165.7">1V2</text>
<text x="56" y="165.7">Buck</text>
</g>
<g font-size="1.8" fill="#008484">
<text x="238.7" y="28.8">+1V8</text>
<text x="15" y="33.9">+3V3_PCIE</text>
<text x="75" y="33.9">U5001A</text>
<text x="132" y="33.9">+2V5</text>
<text x="212.1" y="33.9">U5001B</text>
<text x="61.5" y="41.5">VDD_REG_IN</text>
<text x="72.3" y="36.4">LAN7431_YXX</text>
<text x="80.5" y="41.5">VDD25_REG_OUT</text>
<text x="198.6" y="41.5">VAUX_DET/GPIO3</text>
<text x="209.4" y="36.4">LAN7431_YXX</text>
<text x="225.7" y="41.5">DUPLEX</text>
<text x="248.9" y="40.2">R5004</text>
<text x="261.6" y="40.2">R5003</text>
<text x="22.9" y="45.3">C502</text>
<text x="22.9" y="47.9">1u</text>
<text x="30.4" y="46.6">+1V8</text>
<text x="107.5" y="47.9">74438333033</text>
<text x="111.9" y="45.3">L501</text>
<text x="121.8" y="46.6">+1V2</text>
<text x="137.2" y="45.3">C508</text>
<text x="137.2" y="47.9">1u</text>
<text x="166.4" y="45.3">R5005</text>
<text x="169.1" y="47.9">10k</text>
<text x="198.6" y="46.6">~{CLKREQ}</text>
<text x="222.6" y="46.6">~{PHY_RESET}</text>
<text x="248.9" y="42.8">10k</text>
<text x="261.6" y="42.8">1k5</text>
<text x="198.6" y="49.1">~{WAKE}</text>
<text x="198.6" y="51.7">~{PERST}</text>
<text x="225.4" y="49.1">~{PHY_INT}</text>
<text x="18.3" y="56.7">GND</text>
<text x="35.6" y="58">C501</text>
<text x="45.7" y="58">C503</text>
<text x="61.5" y="54.2">VDD_SW_IN</text>
<text x="81.5" y="54.2">VDD12_SW_OUT</text>
<text x="82.8" y="59.3">VDD12_SW_FB</text>
<text x="132.6" y="56.7">GND</text>
<text x="173.2" y="56.7">GND</text>
<text x="198.6" y="59.3">PCIE_CLK_P</text>
<text x="228.3" y="56.7">MDIO</text>
<text x="229" y="54.2">MDC</text>
<text x="35.6" y="60.6">4u7</text>
<text x="45.7" y="60.6">100n</text>
<text x="98.9" y="64.4">+3V3_PCIE</text>
<text x="170.2" y="65.6">C5001</text>
<text x="179.1" y="65.6">220n</text>
<text x="198.6" y="61.8">PCIE_CLK_N</text>
<text x="228.3" y="61.8">TXD0</text>
<text x="228.3" y="64.4">TXD1</text>
<text x="31" y="72">GND</text>
<text x="45.7" y="70.7">R501</text>
<text x="87.6" y="72">VDD_OTP</text>
<text x="109.1" y="69.4">+1V8</text>
<text x="170.2" y="68.2">C5002</text>
<text x="179.1" y="68.2">220n</text>
<text x="198.6" y="66.9">PCIE_TX_P</text>
<text x="198.6" y="69.4">PCIE_TX_N</text>
<text x="219.6" y="72">TX_CTL/TX_EN</text>
<text x="228.3" y="66.9">TXD2</text>
<text x="228.3" y="69.4">TXD3</text>
<text x="47.1" y="73.3">10k</text>
<text x="61.5" y="77.1">RESET_N</text>
<text x="84.6" y="77.1">VDDVARIO_1</text>
<text x="198.6" y="74.5">PCIE_RX_P</text>
<text x="198.6" y="77.1">PCIE_RX_N</text>
<text x="220" y="77.1">TX_ER/MII_EN</text>
<text x="221.5" y="74.5">TXC/TX_CLK</text>
<text x="32" y="82.1">PMEG4002EL-QYL</text>
<text x="38.1" y="79.6">D501</text>
<text x="84.6" y="79.6">VDDVARIO_2</text>
<text x="84.6" y="82.1">VDDVARIO_3</text>
<text x="198.6" y="82.1">RESREF</text>
<text x="228" y="82.1">RXD0</text>
<text x="61.5" y="84.7">XI</text>
<text x="61.5" y="87.2">XO</text>
<text x="82.4" y="87.2">VDDVARIO_B_1</text>
<text x="82.4" y="89.8">VDDVARIO_B_2</text>
<text x="181.6" y="86">R5001</text>
<text x="182.8" y="88.5">200R</text>
<text x="228" y="84.7">RXD1</text>
<text x="228" y="87.2">RXD2</text>
<text x="228" y="89.8">RXD3</text>
<text x="82.4" y="92.3">VDDVARIO_B_3</text>
<text x="82.4" y="94.8">VDDVARIO_B_4</text>
<text x="109.1" y="94.8">+2V5</text>
<text x="219.1" y="92.3">RX_CTL/RX_DV</text>
<text x="220.9" y="94.8">RXC/RX_CLK</text>
<text x="61.5" y="99.9">EECS/GPIO0</text>
<text x="188.5" y="97.4">GND</text>
<text x="218.6" y="97.4">CLK125/RX_ER</text>
<text x="61.5" y="102.5">EEDIO/GPIO1</text>
<text x="61.5" y="105">EECLK/GPIO2/ADV_PM_DISABLE</text>
<text x="87.6" y="102.5">AVDDH_1</text>
<text x="92.1" y="107.5">VPH</text>
<text x="109.1" y="107.5">+1V2</text>
<text x="198.6" y="102.5">GD_1</text>
<text x="198.6" y="105">GD_2</text>
<text x="198.6" y="107.5">GD_3</text>
<text x="214.3" y="107.5">REFCLK_25/GPIO11</text>
<text x="221.1" y="105">COL/GPIO10</text>
<text x="229.2" y="102.5">CRS</text>
<text x="61.5" y="112.6">GPIO4</text>
<text x="61.5" y="115.2">GPIO5</text>
<text x="82.6" y="115.2">VDD12CORE_1</text>
<text x="82.6" y="117.7">VDD12CORE_2</text>
<text x="188.5" y="115.2">GND</text>
<text x="61.5" y="122.8">GPIO6/TDO</text>
<text x="61.5" y="125.3">GPIO7/TMS</text>
<text x="82.6" y="120.2">VDD12CORE_3</text>
<text x="88.7" y="125.3">AVDD12</text>
<text x="61.5" y="127.9">GPIO8/TDI</text>
<text x="61.5" y="130.4">GPIO9/TCK</text>
<text x="87.9" y="130.4">AVDDL_1</text>
<text x="137" y="130.4">+3V3_PCIE</text>
<text x="159.9" y="130.4">+2V5</text>
<text x="190.4" y="130.4">+1V8</text>
<text x="61.5" y="135.5">TEST</text>
<text x="93.5" y="135.5">VP</text>
<text x="42.6" y="138">R5002</text>
<text x="43.3" y="140.6">6k04</text>
<text x="61.5" y="143.1">ISET</text>
<text x="91.3" y="138">VPTX</text>
<text x="92.3" y="143.1">VSS</text>
<text x="144.8" y="141.8">C526</text>
<text x="165.1" y="141.8">C509</text>
<text x="175.3" y="141.8">C510</text>
<text x="195.6" y="141.8">C519</text>
<text x="205.7" y="141.8">C520</text>
<text x="215.9" y="141.8">C521</text>
<text x="226.1" y="141.8">C522</text>
<text x="236.2" y="141.8">C523</text>
<text x="246.4" y="141.8">C524</text>
<text x="256.5" y="141.8">C525</text>
<text x="144.8" y="144.4">100n</text>
<text x="165.1" y="144.4">100n</text>
<text x="175.3" y="144.4">100n</text>
<text x="195.6" y="144.4">100n</text>
<text x="205.7" y="144.4">100n</text>
<text x="215.9" y="144.4">100n</text>
<text x="226.1" y="144.4">100n</text>
<text x="236.2" y="144.4">100n</text>
<text x="246.4" y="144.4">100n</text>
<text x="256.5" y="144.4">100n</text>
<text x="38.6" y="150.7">GND</text>
<text x="102.1" y="150.7">GND</text>
<text x="140.2" y="155.8">GND</text>
<text x="170.7" y="155.8">GND</text>
<text x="252" y="155.8">GND</text>
<text x="32.9" y="163.4">+1V2</text>
<text x="93.9" y="163.4">+1V2</text>
<text x="38.1" y="174.9">C512</text>
<text x="38.1" y="177.4">4u7</text>
<text x="48.3" y="174.9">C513</text>
<text x="48.3" y="177.4">4u7</text>
<text x="58.4" y="174.9">C514</text>
<text x="58.4" y="177.4">4u7</text>
<text x="68.6" y="174.9">C515</text>
<text x="68.6" y="177.4">4u7</text>
<text x="78.7" y="174.9">C516</text>
<text x="78.7" y="177.4">100n</text>
<text x="99.1" y="174.9">C511</text>
<text x="99.1" y="177.4">100n</text>
<text x="109.2" y="174.9">C507</text>
<text x="109.2" y="177.4">100n</text>
<text x="119.4" y="174.9">C506</text>
<text x="119.4" y="177.4">100n</text>
<text x="129.5" y="174.9">C504</text>
<text x="129.5" y="177.4">100n</text>
<text x="139.7" y="174.9">C505</text>
<text x="139.7" y="177.4">100n</text>
<text x="149.9" y="174.9">C517</text>
<text x="149.9" y="177.4">100n</text>
<text x="160" y="174.9">C518</text>
<text x="160" y="177.4">100n</text>
<text x="74.2" y="188.8">GND</text>
<text x="155.4" y="188.8">GND</text>
</g>
<g font-size="1.8">
<text x="180.3" y="40.3">VAUX_DET</text>
<text x="104.1" y="53">SW</text>
<text x="241.3" y="53">MDC</text>
<text x="162.6" y="58.1">CLK_P</text>
<text x="241.3" y="55.5">MDIO</text>
<text x="162.6" y="60.6">CLK_N</text>
<text x="162.6" y="65.7">RX_P</text>
<text x="186.8" y="65.7">TXP</text>
<text x="241.3" y="65.7">TX_D2</text>
<text x="241.3" y="60.6">TX_D0</text>
<text x="241.3" y="63.2">TX_D1</text>
<text x="162.6" y="68.2">RX_N</text>
<text x="186.8" y="68.2">TXN</text>
<text x="241.3" y="68.2">TX_D3</text>
<text x="241.3" y="70.8">TX_CTL</text>
<text x="162.6" y="73.3">TX_P</text>
<text x="162.6" y="75.9">TX_N</text>
<text x="241.3" y="73.3">TX_CLK</text>
<text x="183.2" y="80.9">RESREF</text>
<text x="241.3" y="83.5">RX_D1</text>
<text x="241.3" y="80.9">RX_D0</text>
<text x="241.3" y="88.6">RX_D3</text>
<text x="241.3" y="86">RX_D2</text>
<text x="241.3" y="91.1">RX_CTL</text>
<text x="241.3" y="93.6">RX_CLK</text>
<text x="50.8" y="141.9">ISET</text>
</g>
<g font-size="1.8" fill="#848400">
<text x="181.5" y="46.6">~{CLKREQ}</text>
<text x="268.2" y="46.6">~{PHY_RST}</text>
<text x="183" y="51.7">~{PERST}</text>
<text x="183.9" y="49.1">~{WAKE}</text>
<text x="268.2" y="49.1">~{PHY_INT}</text>
<text x="22.8" y="77.1">~{RST}</text>
<text x="268.2" y="97.4">CLK125</text>
</g>
<g font-size="1.8" fill="#840084">
<text x="112.4" y="50.4">3u3</text>
<text x="264.9" y="56.7">xMII</text>
</g>
<g font-size="1.8" fill="#000084">
<text x="268.2" y="51.7">{SMI}</text>
<text x="147.3" y="56.7">{PCIE}</text>
<text x="268.2" y="59.3">{RGMII}</text>
</g>
</svg>
